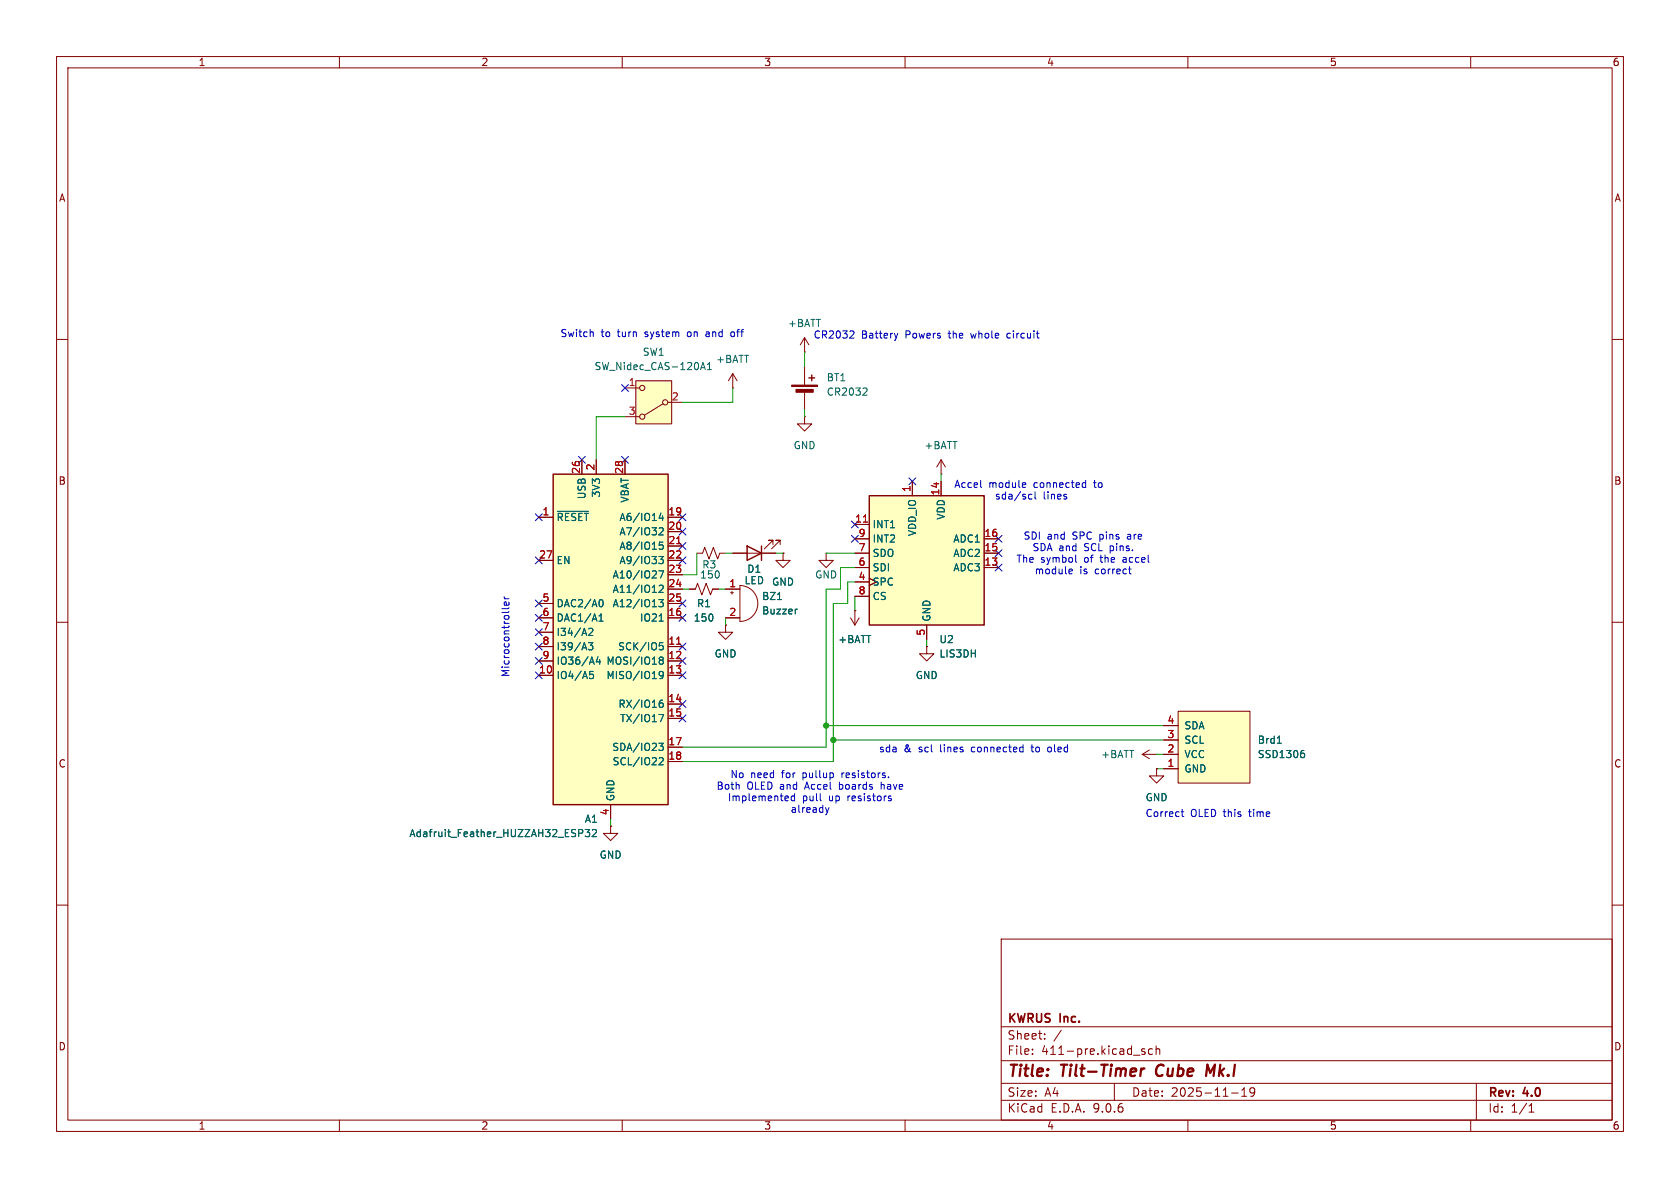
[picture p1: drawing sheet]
<svg xmlns="http://www.w3.org/2000/svg" width="297mm" height="210mm" viewBox="0 0 297 210" stroke-linecap="round" stroke-linejoin="round" font-family="sans-serif">
<g fill="none" stroke="#840000" stroke-width=".18">
<path d="M10 10h277v190h-277zM12 12h273v186h-273zM60 10v2M110 10v2M160 10v2M210 10v2M260 10v2M10 60h2M285 60h2M10 110h2M285 110h2M10 160h2"/>
<path d="M177 166h108v32h-108zM285 160h2M60 198v2M110 198v2M160 198v2M177 194.5h108M177 191.5h108M177 187.5h108M177 181.5h108M182.5 186.3v.1M182.5 185.5v.1M184.7 183.6v.1"/>
<path d="M184.7 182.8v.1M187.6 182.1l-1.3 2M197 191.5v3M202.4 185.5l-.4-.1-.2 .2 .1 .2 .5 .2v.3h-.6M203.7 185.5l-.4-.1-.3 .3v.4l.2 .2h.5M204.4 185.5l.2-.1 .4 .1v.9M204.4 184.9v1.5M210 198v2M217.7 193.2h1.2M219.5 193.8h.9M219.5 192.7l.5-.4v1.5M221.8 192.9l-.3 .3h-.3l-.2-.3 .1-.5 .4-.1 .2 .1a.99 .99 0 0 1-.3 1.4h-.3"/>
<path d="M260 198v2M261 191.5v6.5M270.3 196.6h.9M270.3 195.5l.4-.4v1.5"/>
</g>
<path d="M201.8 188.9l-.2 1.3M202.3 188.9l-.4 .1-.2 .3M204.7 188.5a1.27 1.27 0 0 0-.1 1.6M214.8 188.2l-.9 1.4-.4-1.4-.3 2" fill="none" stroke="#840000" stroke-width=".4"/>
<path d="M112.4 67.3h6.3v7.6h-6.3z" fill="#ffffc2"/>
<g fill="none" stroke="#840000" stroke-width=".18">
<path d="M110.5 73.7h2.5M110.5 68.6h2.5M112.4 67.3h6.3v7.6h-6.3zM117.2 71.4l-3.3 2M118.1 71.1h2.5M128.3 110.5v1.3h1.2l-1.2 1.2-1.3-1.2h1.3M128.3 110.5h.1M163.8 114.3v1.3h1.3l-1.3 1.2-1.2-1.2h1.2M163.8 114.3h.1M201.9 133.4l1.3 .7M201.9 133.4h2.6M203.2 132.6l-1.3 .8"/>
<path d="M204.5 133.4h.1M107.9 146.1v1.2h1.3l-1.3 1.3-1.2-1.3h1.2M107.9 146.1h.1"/>
<circle cx="113.5" cy="73.7" r=".46"/>
<circle cx="113.5" cy="68.6" r=".46"/>
<circle cx="117.6" cy="71.1" r=".46"/>
</g>
<path d="M123.9 65.3l.4-1.2 .4 1.2M124 65h.6M125.1 65.3h.7M125.1 64.4l.3-.3v1.2" fill="none" stroke="#006464" stroke-width=".18"/>
<path d="M153.7 87.6h20.3v22.9h-20.3z" fill="#ffffc2"/>
<path d="M153.7 87.6h20.3v22.9h-20.3z" fill="none" stroke="#840000" stroke-width=".25"/>
<g fill="none" stroke="#840000" stroke-width=".18">
<path d="M151.1 92.7h2.6M151.1 95.3h2.6M151.1 97.8h2.6M161.3 85.1v2.5M166.4 85.1v2.5M174 95.3h2.5M174 97.8h2.5M150.4 109.2l.7 1.3M151.1 108h.1M151.1 100.3h2.6M151.1 102.9h2.6M151.1 105.4h2.6"/>
<path d="M151.1 108v2.5M151.9 109.2l-.8 1.3M163.8 110.5v2.5M174 100.3h2.5"/>
</g>
<path d="M152.6 92.3h.8" fill="none" stroke="#a90000" stroke-width=".18"/>
<path d="M97.8 83.8h20.3v58.4h-20.3z" fill="#ffffc2"/>
<path d="M97.8 83.8h20.3v58.4h-20.3z" fill="none" stroke="#840000" stroke-width=".25"/>
<g fill="none" stroke="#840000" stroke-width=".18">
<path d="M95.2 91.4h2.6M95.2 99.1h2.6M102.9 81.3v2.5M105.4 81.3v2.5M110.5 81.3v2.5M118.1 91.4h2.5M118.1 94h2.5M118.1 96.5h2.5M118.1 99.1h2.5M123.2 97.8h1l.4-1 .7 2 .8-2 .8 2 .4-1h1M95.2 106.7h2.6M95.2 109.2h2.6"/>
<path d="M95.2 114.3h2.6M95.2 116.8h2.6M95.2 119.4h2.6M95.2 111.8h2.6M118.1 101.6h2.5M118.1 104.1h2.5M118.1 106.7h2.5M118.1 109.2h2.5M118.1 114.3h2.5M118.1 116.8h2.5M118.1 119.4h2.5M121.9 104.1h1l.4-1 .8 2.1 .7-2.1 .8 2.1 .4-1.1h1"/>
<path d="M118.1 124.5h2.5M118.1 127h2.5M118.1 132.1h2.5M118.1 134.6h2.5M204.5 135.9v1.3h1.2l-1.2 1.2-1.3-1.2h1.3M204.5 135.9h.1M107.9 142.2v2.6"/>
</g>
<g fill="none" stroke="#006464" stroke-width=".18">
<path d="M98.5 90.4h5.5M116.5 98.4h.8l-.5 .5 .4 .1v.5l-.2 .1-.5-.1M116.5 93.4l.5-.1 .3 .4-.8 .9h.8M116.8 90.7l-.3 .9h.8M117.1 91.2v.8M117.2 95.8h-.6l-.1 .6 .2-.1 .4 .1 .2 .2-.1 .4-.2 .1-.5-.1M104 113.6h.8l-.4 .5 .3 .1v.6l-.1 .1-.6-.1M104.1 111.2l.5-.1 .2 .3-.8 .9h.8M104.3 119.2h.4l.2 .2-.1 .5h-.5M104.3 118.7h.6M105.7 116.1l-.3 .9h.8M105.9 108.9l.4-.4v1.3"/>
<path d="M105.9 109.8h.7M106 116.6v.8M106.2 106a.68 .68 0 0 1 .4 .6 .68 .68 0 0 1-.4 .7M116.5 106h.8l-.5 .5 .4 .1v.5l-.2 .2-.5-.2M116.5 100.9h.8l-.5 1.3M116.5 103.6l.5-.2 .3 .4-.8 .9h.8M116.5 109.8h.8M116.6 114.2l.4-.1 .3 .2-.2 .5h-.5M116.6 113.6h.6M116.8 116.7l-.3-.2 .3-.4h.2l.3 .3-.3 .3M116.8 116.7l-.3 .2 .1 .4 .2 .1h.3l.2-.2v-.3l-.3-.2M116.8 116.7h.2"/>
<path d="M117.3 119.2l-.3 .3-.3-.1-.2-.2 .2-.4 .3-.1 .2 .1a.84 .84 0 0 1-.3 1.2h-.2M116.5 131.4h.8l-.5 .5 .4 .1 .1 .4-.3 .3h-.3M116.5 126.3h.8l-.5 1.3M116.5 124.5l.3-.2h.2l.3 .2v.3l-.3 .2h-.3l-.2-.2M116.5 134.1l.5-.2 .3 .4-.8 .9h.8M117.1 123.8h-.3l-.3 .5M102.3 146.6h.5l.2 .3-.1 .3-.6 .1M103.5 146.6h.7l-.4 .5 .4 .1v.6l-.2 .1-.5-.1M104.7 146.8l.5-.2 .3 .4-.8 .9h.8"/>
</g>
<path d="M119.6 96.1h.7M119.6 113.9h.7" fill="none" stroke="#a90000" stroke-width=".18"/>
<path d="M208.3 125.7h12.7v12.7h-12.7z" fill="#ffffc2"/>
<g fill="none" stroke="#840000" stroke-width=".18">
<path d="M142.2 59.7l-.7 1.3M142.2 59.7l.8 1.3M142.2 59.7v2.5M129.5 68.6h.1M129.5 66l-.7 1.3M129.5 66l.8 1.3M129.5 66v2.6M142.2 62.2h.1M142.2 73.7v1.2h1.3l-1.3 1.3-1.2-1.3h1.2M142.2 73.7h.1M142.2 64.8v3.3M142.2 69.1v3.3"/>
<path d="M95.2 91.4h2.6M95.2 99.1h2.6M102.9 81.3v2.5M105.4 81.3v2.5M110.5 81.3v2.5M118.1 91.4h2.5M118.1 94h2.5M118.1 96.5h2.5M118.1 99.1h2.5M129.5 97.8h7.7M136.7 96.3v-.8h-.8h.8l-1.6 1.5M137.9 96.3v-.8h-.7h.7l-1.5 1.5"/>
<path d="M138.4 97.8v1.3h1.3l-1.3 1.2-1.2-1.2h1.2M138.4 97.8h.1M146 97.8v1.3h1.3l-1.3 1.2-1.2-1.2h1.2M146 97.8h.1M151.1 97.8h2.6M151.1 92.7h2.6M151.1 95.3h2.6M161.3 85.1v2.5M166.4 83.8h.1M166.4 81.3l-.8 1.3M166.4 81.3l.7 1.3M166.4 81.3v2.5"/>
<path d="M166.4 85.1v2.5M174 97.8h2.5M174 95.3h2.5M95.2 109.2h2.6M95.2 106.7h2.6M95.2 114.3h2.6M95.2 116.8h2.6M95.2 119.4h2.6M95.2 111.8h2.6M118.1 104.1h2.5M118.1 109.2h2.5M118.1 101.6h2.5"/>
<path d="M118.1 106.7h2.5M118.1 114.3h2.5M118.1 116.8h2.5M118.1 119.4h2.5M121.9 104.1h1M126 104.1h1M128.3 110.5h.1M128.3 104.1h2.5M128.3 109.2h2.5M129.2 104.8h.5M129.4 104.5v.5M130.8 103.5a3.2 3.2 0 0 1 3.2 3.2 3.2 3.2 0 0 1-3.2 3.2z"/>
<path d="M151.1 108h.1M151.1 100.3h2.6M151.1 102.9h2.6M151.1 105.4h2.6M163.8 114.3h.1M163.8 110.5v2.5M174 100.3h2.5M118.1 124.5h2.5M118.1 127h2.5M118.1 132.1h2.5M118.1 134.6h2.5M204.5 135.9h.1"/>
<path d="M205.7 135.9h2.6M205.7 133.4h2.6M205.7 130.8h2.6M205.7 128.3h2.6M208.3 125.7h12.7v12.7h-12.7zM107.9 146.1h.1M107.9 142.2v2.6"/>
</g>
<g fill="none" stroke="#006464" stroke-width=".18">
<path d="M153.1 68.6l.2 .2-.1 .3-.7 .8h.8M98.5 90.4h5.5M116.5 98.4h.8l-.5 .5 .4 .1v.5l-.2 .1-.5-.1M116.5 93.4l.5-.1 .3 .4-.8 .9h.8M116.8 90.7l-.3 .9h.8M117.1 91.2v.8M117.2 95.8h-.6l-.1 .6 .2-.1 .4 .1 .2 .2-.1 .4-.2 .1-.5-.1M104 113.6h.8l-.4 .5 .3 .1v.6l-.1 .1-.6-.1M104.1 111.2l.5-.1 .2 .3-.8 .9h.8M104.3 119.2h.4l.2 .2-.1 .5h-.5M104.3 118.7h.6M105.7 116.1l-.3 .9h.8"/>
<path d="M105.9 108.9l.4-.4v1.3M105.9 109.8h.7M106 116.6v.8M106.2 106a.68 .68 0 0 1 .4 .6 .68 .68 0 0 1-.4 .7M116.5 106h.8l-.5 .5 .4 .1v.5l-.2 .2-.5-.2M116.5 100.9h.8l-.5 1.3M116.5 103.6l.5-.2 .3 .4-.8 .9h.8M116.5 109.8h.8M116.6 114.2l.4-.1 .3 .2-.2 .5h-.5M116.6 113.6h.6M116.8 116.7l-.3-.2 .3-.4h.2l.3 .3-.3 .3M116.8 116.7l-.3 .2 .1 .4 .2 .1h.3l.2-.2v-.3l-.3-.2"/>
<path d="M116.8 116.7h.2M117.3 119.2l-.3 .3-.3-.1-.2-.2 .2-.4 .3-.1 .2 .1a.84 .84 0 0 1-.3 1.2h-.2M137.5 106h.7M141 107.7h-.3M116.5 131.4h.8l-.5 .5 .4 .1 .1 .4-.3 .3h-.3M116.5 126.3h.8l-.5 1.3M116.5 134.1l.5-.2 .3 .4-.8 .9h.8M116.5 124.5l.3-.2h.2l.3 .2v.3l-.3 .2h-.3l-.2-.2M117.1 123.8h-.3l-.3 .5M225.8 131.4h.7M230.2 133.1h.2l.2 .3v.4l-.4 .1M230.3 132.7h.2"/>
<path d="M102.3 146.6h.5l.2 .3-.1 .3-.6 .1M103.5 146.6h.7l-.4 .5 .4 .1v.6l-.2 .1-.5-.1M104.7 146.8l.5-.2 .3 .4-.8 .9h.8"/>
</g>
<g fill="#840000" stroke="#840000" stroke-width=".18">
<path d="M140 68.1h4.5v.2h-4.5z"/>
<path d="M140.7 68.8h3.1v.5h-3.1z"/>
</g>
<path d="M143 66.8h1M143.5 66.3v1M132.1 96.5l2.5 1.3-2.5 1.3zM134.6 96.5v2.6" fill="none" stroke="#840000" stroke-width=".25"/>
<g fill="none" stroke="#009600" stroke-width=".18">
<path d="M110.5 73.7h-5.1v7.6M129.5 68.6v2.5h-8.9M142.2 62.2v2.6M142.2 72.4v1.3M123.2 97.8v3.8h-2.6M128.3 97.8h1.2M137.2 97.8h1.2M146 97.8h5.1M166.4 83.8v1.3M120.6 104.1h1.3M127 104.1h1.3M128.3 109.2v1.3"/>
<path d="M151.1 102.9h-1.2v3.8h-2.6v27.9h-26.7M151.1 100.3h-2.5v3.8h-2.6v28h-25.4M151.1 105.4v2.6M163.8 113v1.3M146 128.3h59.7M147.3 130.8h58.4M204.5 133.4h1.2M204.5 135.9h1.2M107.9 144.8v1.3"/>
</g>
<g fill="none" stroke="#000084" stroke-width=".18">
<path d="M109.9 68l1.2 1.2M111.1 68l-1.2 1.2M94.6 90.8l1.3 1.2M94.6 98.5l1.3 1.2M95.9 90.8l-1.3 1.2M95.9 98.5l-1.3 1.2M102.3 80.7l1.2 1.2M103.5 80.7l-1.2 1.2M109.9 80.7l1.2 1.2M111.1 80.7l-1.2 1.2M120 95.9l1.3 1.2M120 90.8l1.3 1.2"/>
<path d="M120 98.5l1.3 1.2M120 93.4l1.3 1.2M121.3 95.9l-1.3 1.2M121.3 98.5l-1.3 1.2M121.3 93.4l-1.3 1.2M121.3 90.8l-1.3 1.2M150.5 94.6l1.2 1.3M150.5 92.1l1.2 1.2M151.7 94.6l-1.2 1.3M151.7 92.1l-1.2 1.2M160.7 84.5l1.2 1.2M161.9 84.5l-1.2 1.2"/>
<path d="M175.9 97.2l1.2 1.2M175.9 99.7l1.2 1.2M175.9 94.6l1.2 1.3M177.1 97.2l-1.2 1.2M177.1 99.7l-1.2 1.2M177.1 94.6l-1.2 1.3M94.6 118.8l1.3 1.2M94.6 116.2l1.3 1.2M94.6 113.7l1.3 1.2M94.6 111.2l1.3 1.2M94.6 108.6l1.3 1.2M94.6 106.1l1.3 1.2"/>
<path d="M95.9 118.8l-1.3 1.2M95.9 116.2l-1.3 1.2M95.9 113.7l-1.3 1.2M95.9 111.2l-1.3 1.2M95.9 108.6l-1.3 1.2M95.9 106.1l-1.3 1.2M120 108.6l1.3 1.2M120 113.7l1.3 1.2M120 116.2l1.3 1.2M120 118.8l1.3 1.2M120 106.1l1.3 1.2M121.3 108.6l-1.3 1.2"/>
<path d="M121.3 113.7l-1.3 1.2M121.3 116.2l-1.3 1.2M121.3 118.8l-1.3 1.2M121.3 106.1l-1.3 1.2M120 123.9l1.3 1.2M120 126.4l1.3 1.2M121.3 123.9l-1.3 1.2M121.3 126.4l-1.3 1.2"/>
</g>
<g fill="none" stroke="#0000c2" stroke-width=".18">
<path d="M104.5 58.7l.4 .1v.7M125 58.7h-.2M125 59l-.2 .2 .2 .3M129.6 58.7h-.3l-.1 .2 .1 .5 .3 .1M150.7 58.5l.3 .2-.1 .3-.7 .8h.8M158.7 58.9l-.3 .9M178.3 58.9l-.3 .3v.3l.3 .3M173.4 86.1l.1 .1M180.9 85.3l.4 .1v.2l-.6 .2M181.3 86.1l-.4 .1M182.4 87.4h-.3l-.3 .2 .1 .6h.5M183 86.9v1.1l.2 .2"/>
<path d="M188.5 87.9v.3M190.2 98.1v1.1l.1 .2M191.4 86.1h.5M191.4 85.4h.5M191.9 84.9v1.3M89.1 105.5l.3 .3M89.1 105.8h.9M89.9 106.4l.1 .4-.2 .2-.6-.1v-.5h.2l.2 .6M90 107.4l-.2 .2M189.5 101.4h-.3M189.5 100.7l.1 .2-.6 .1M199.5 100.6h.5"/>
<path d="M199.7 101.3l.3 .1M155.8 138.2v1.3M156 138.7l-.2 .1M157.1 137.3v.2M182.3 132.1h.4M182.4 131.6l.1 1.3M185.6 132.1h-.3l-.1 .2 .1 .5 .3 .1M139.2 140.7l.2 .3-.6 .1M139.3 141.5l-.1 .1M140.5 140.3v1.3M140.5 140.8l-.4-.1-.2 .3 .1 .5h.5M145.1 141.5l.1 .1"/>
<path d="M145.9 142.8l.3 .8M146.2 143.6l-.1 .4M146.6 142.8l-.4 .8M157.2 141.1l.3 .1 .1 .2-.2 .2h-.2M157.2 140.7l.3 .1M208.8 143.5h.5M209 143.1v1.1l.3 .1"/>
</g>
<path d="M119.6 96.1h.7M152.6 92.3h.8M119.6 113.9h.7" fill="none" stroke="#a90000" stroke-width=".18"/>
<g fill="#009600" stroke="#009600" stroke-width=".18">
<circle cx="147.3" cy="130.8" r=".46"/>
<circle cx="146" cy="128.3" r=".46"/>
</g>
<g font-size="2.8" fill="#840000">
<text x="178" y="190.9">Title:</text>
<text x="187.7" y="190.9">Tilt-Timer</text>
<text x="205.2" y="190.9">Cube</text>
<text x="214.9" y="190.9">Mk.I</text>
</g>
<g font-size="2.1" fill="#840000">
<text x="178" y="184">Sheet:</text>
<text x="178" y="181.2">KWRUS</text>
<text x="187.5" y="181.2">Inc.</text>
<text x="178" y="186.7">File:</text>
<text x="184.1" y="186.7">411-pre.kicad_sch</text>
<text x="178" y="196.9">KiCad</text>
<text x="178" y="194.1">Size:</text>
<text x="184.7" y="194.1">A4</text>
<text x="185.7" y="196.9">E.D.A.</text>
<text x="193.3" y="196.9">9.0.6</text>
<text x="200" y="194.1">Date:</text>
<text x="207" y="194.1">2025-11-19</text>
<text x="263" y="194.3">Rev:</text>
<text x="263" y="196.9">Id:</text>
<text x="267.1" y="196.9">1/1</text>
<text x="269.4" y="194.3">4.0</text>
</g>
<g font-size="1.8" fill="#840000">
<text x="35" y="11.9">1</text>
<text x="85" y="11.9">2</text>
<text x="135" y="11.9">3</text>
<text x="185" y="11.9">4</text>
<text x="235" y="11.9">5</text>
<text x="285" y="11.9">6</text>
<text x="10.3" y="35.9">A</text>
<text x="285.3" y="35.9">A</text>
<text x="10.3" y="85.9">B</text>
<text x="285.3" y="85.9">B</text>
<text x="10.3" y="135.9">C</text>
<text x="285.3" y="135.9">C</text>
<text x="10.3" y="185.9">D</text>
<text x="285.3" y="185.9">D</text>
<text x="35" y="199.9">1</text>
<text x="85" y="199.9">2</text>
<text x="135" y="199.9">3</text>
<text x="185" y="199.9">4</text>
<text x="235" y="199.9">5</text>
<text x="285" y="199.9">6</text>
</g>
<g font-size="1.8" fill="#0000c2">
<text x="99" y="59.8">Switch</text>
<text x="106.3" y="59.8">to</text>
<text x="109.3" y="59.8">turn</text>
<text x="114.3" y="59.8">system</text>
<text x="122" y="59.8">on</text>
<text x="125.5" y="59.8">and</text>
<text x="130.1" y="59.8">off</text>
<text x="139.2" y="58">+BATT</text>
<text x="143.7" y="60">CR2032</text>
<text x="152.3" y="60">Battery</text>
<text x="160.2" y="60">Powers</text>
<text x="168" y="60">the</text>
<text x="172.1" y="60">whole</text>
<text x="178.7" y="60">circuit</text>
<text x="168.6" y="86.5">Accel</text>
<text x="174.8" y="86.5">module</text>
<text x="175.8" y="88.5">sda/scl</text>
<text x="182.9" y="86.5">connected</text>
<text x="184.4" y="88.5">lines</text>
<text x="193.7" y="86.5">to</text>
<text x="180.9" y="95.6">SDI</text>
<text x="185.1" y="95.6">and</text>
<text x="189.7" y="95.6">SPC</text>
<text x="194.7" y="95.6">pins</text>
<text x="199.8" y="95.6">are</text>
<text x="179.6" y="99.7">The</text>
<text x="182.4" y="97.6">SDA and</text>
<text x="182.8" y="101.7">module</text>
<text x="184" y="99.7">symbol</text>
<text x="190.9" y="101.7">is</text>
<text x="191.8" y="97.6">SCL pins.</text>
<text x="191.8" y="99.7">of</text>
<text x="193.7" y="101.7">correct</text>
<text x="194.8" y="99.7">the</text>
<text x="199" y="99.7">accel</text>
<text x="90.3" y="119.8" transform="rotate(-90 90.3 119.8)">Microcontroller</text>
<text x="129" y="137.8">No</text>
<text x="132.7" y="137.8">need</text>
<text x="138.3" y="137.8">for</text>
<text x="142.2" y="137.8">pullup</text>
<text x="149.3" y="137.8">resistors.</text>
<text x="155.3" y="133.2">sda</text>
<text x="159.8" y="133.2">&amp;</text>
<text x="162.5" y="133.2">scl</text>
<text x="166.5" y="133.2">lines</text>
<text x="172.2" y="133.2">connected</text>
<text x="183" y="133.2">to</text>
<text x="186.1" y="133.2">oled</text>
<text x="126.6" y="139.8">Both</text>
<text x="128.6" y="141.8">Implemented</text>
<text x="132" y="139.8">OLED and</text>
<text x="139.7" y="143.9">already</text>
<text x="141.8" y="141.8">pull</text>
<text x="142.6" y="139.8">Accel</text>
<text x="146.6" y="141.8">up</text>
<text x="148.8" y="139.8">boards</text>
<text x="150.1" y="141.8">resistors</text>
<text x="156.4" y="139.8">have</text>
<text x="202.4" y="144.6">Correct</text>
<text x="210.5" y="144.6">OLED this</text>
<text x="221.1" y="144.6">time</text>
</g>
<g font-size="1.8" fill="#006464">
<text x="105" y="65.6">SW_Nidec_CAS-120A1</text>
<text x="113.5" y="63.1">SW1</text>
<text x="126.5" y="64.4">+BATT</text>
<text x="146.1" y="67.6">BT1</text>
<text x="146.1" y="70.1">CR2032</text>
<text x="140.2" y="79.6">GND</text>
<text x="163.3" y="79.6">+BATT</text>
<text x="103.7" y="88.3" transform="rotate(-90 103.7 88.3)">USB</text>
<text x="106.3" y="88" transform="rotate(-90 106.3 88)">3V3</text>
<text x="111.4" y="88.9" transform="rotate(-90 111.4 88.9)">VBAT</text>
<text x="98.3" y="92.3">~{RESET}</text>
<text x="109.4" y="92.3">A6/IO14</text>
<text x="109.4" y="94.8">A7/IO32</text>
<text x="154.2" y="93.6">INT1</text>
<text x="162.2" y="94.9" transform="rotate(-90 162.2 94.9)">VDD_IO</text>
<text x="167.2" y="92" transform="rotate(-90 167.2 92)">VDD</text>
<text x="98.3" y="99.9">EN</text>
<text x="109.4" y="97.4">A8/IO15</text>
<text x="109.4" y="99.9">A9/IO33</text>
<text x="124.1" y="100.7">R3</text>
<text x="132" y="101.4">D1</text>
<text x="154.2" y="96.1">INT2</text>
<text x="154.2" y="98.7">SDO</text>
<text x="154.2" y="101.2">SDI</text>
<text x="168.4" y="96.1">ADC1</text>
<text x="168.4" y="98.7">ADC2</text>
<text x="168.4" y="101.2">ADC3</text>
<text x="98.3" y="107.5">DAC2/A0</text>
<text x="108.2" y="102.5">A10/IO27</text>
<text x="108.2" y="105">A11/IO12</text>
<text x="108.2" y="107.5">A12/IO13</text>
<text x="123.1" y="107.5">R1</text>
<text x="123.7" y="102.5">150</text>
<text x="131.5" y="103.5">LED</text>
<text x="134.6" y="106.3">BZ1</text>
<text x="136.4" y="103.7">GND</text>
<text x="144" y="102.5">GND</text>
<text x="154.2" y="103.7">SPC</text>
<text x="154.2" y="106.3">CS</text>
<text x="98.3" y="110.1">DAC1/A1</text>
<text x="98.3" y="112.6">I34/A2</text>
<text x="113" y="110.1">IO21</text>
<text x="122.5" y="110.1">150</text>
<text x="134.6" y="108.8">Buzzer</text>
<text x="148.1" y="113.9">+BATT</text>
<text x="164.7" y="110" transform="rotate(-90 164.7 110)">GND</text>
<text x="166" y="113.9">U2</text>
<text x="98.3" y="115.2">I39/A3</text>
<text x="98.3" y="117.7">IO36/A4</text>
<text x="107.1" y="117.7">MOSI/IO18</text>
<text x="109.2" y="115.2">SCK/IO5</text>
<text x="126.2" y="116.4">GND</text>
<text x="166" y="116.4">LIS3DH</text>
<text x="98.3" y="120.2">IO4/A5</text>
<text x="107.1" y="120.2">MISO/IO19</text>
<text x="109.2" y="125.3">RX/IO16</text>
<text x="161.8" y="120.2">GND</text>
<text x="109.5" y="127.9">TX/IO17</text>
<text x="209.3" y="131.7">SCL</text>
<text x="209.3" y="129.1">SDA</text>
<text x="222.3" y="131.7">Brd1</text>
<text x="108.1" y="132.9">SDA/IO23</text>
<text x="108.2" y="135.5">SCL/IO22</text>
<text x="194.6" y="134.2">+BATT</text>
<text x="209.3" y="136.8">GND</text>
<text x="209.3" y="134.2">VCC</text>
<text x="222.3" y="134.2">SSD1306</text>
<text x="108.8" y="141.7" transform="rotate(-90 108.8 141.7)">GND</text>
<text x="202.4" y="141.8">GND</text>
<text x="72.3" y="148.2">Adafruit_Feather_HUZZAH32_ESP32</text>
<text x="103.3" y="145.6">A1</text>
<text x="105.9" y="152">GND</text>
</g>
<g font-size="1.8" fill="#a90000">
<text x="111.1" y="68.3">1</text>
<text x="118.7" y="70.9">2</text>
<text x="111.1" y="73.4">3</text>
<text x="102.6" y="83.9" transform="rotate(-90 102.6 83.9)">26</text>
<text x="105.2" y="83.3" transform="rotate(-90 105.2 83.3)">2</text>
<text x="110.2" y="83.9" transform="rotate(-90 110.2 83.9)">28</text>
<text x="161" y="87.1" transform="rotate(-90 161 87.1)">1</text>
<text x="166.1" y="87.7" transform="rotate(-90 166.1 87.7)">14</text>
<text x="95.8" y="91.2">1</text>
<text x="118.1" y="91.2">19</text>
<text x="118.1" y="93.7">20</text>
<text x="151.1" y="92.5">11</text>
<text x="151.7" y="95">9</text>
<text x="173.9" y="95">16</text>
<text x="95.2" y="98.8">27</text>
<text x="118.1" y="96.3">21</text>
<text x="118.1" y="98.8">22</text>
<text x="118.1" y="101.3">23</text>
<text x="151.7" y="97.5">7</text>
<text x="151.7" y="100.1">6</text>
<text x="173.9" y="97.5">15</text>
<text x="173.9" y="100.1">13</text>
<text x="95.8" y="106.4">5</text>
<text x="118.1" y="103.9">24</text>
<text x="118.1" y="106.4">25</text>
<text x="128.8" y="103.9">1</text>
<text x="151.7" y="102.6">4</text>
<text x="151.7" y="105.2">8</text>
<text x="95.8" y="109">6</text>
<text x="95.8" y="111.5">7</text>
<text x="118.1" y="109">16</text>
<text x="128.8" y="109">2</text>
<text x="163.6" y="112.5" transform="rotate(-90 163.6 112.5)">5</text>
<text x="95.2" y="119.1">10</text>
<text x="95.8" y="114">8</text>
<text x="95.8" y="116.6">9</text>
<text x="118.1" y="114">11</text>
<text x="118.1" y="116.6">12</text>
<text x="118.1" y="119.1">13</text>
<text x="118.1" y="124.2">14</text>
<text x="118.1" y="126.7">15</text>
<text x="118.1" y="131.8">17</text>
<text x="206.3" y="130.6">3</text>
<text x="206.3" y="128">4</text>
<text x="118.1" y="134.4">18</text>
<text x="206.3" y="135.6">1</text>
<text x="206.3" y="133.1">2</text>
<text x="107.7" y="144.2" transform="rotate(-90 107.7 144.2)">4</text>
</g>
</svg>
